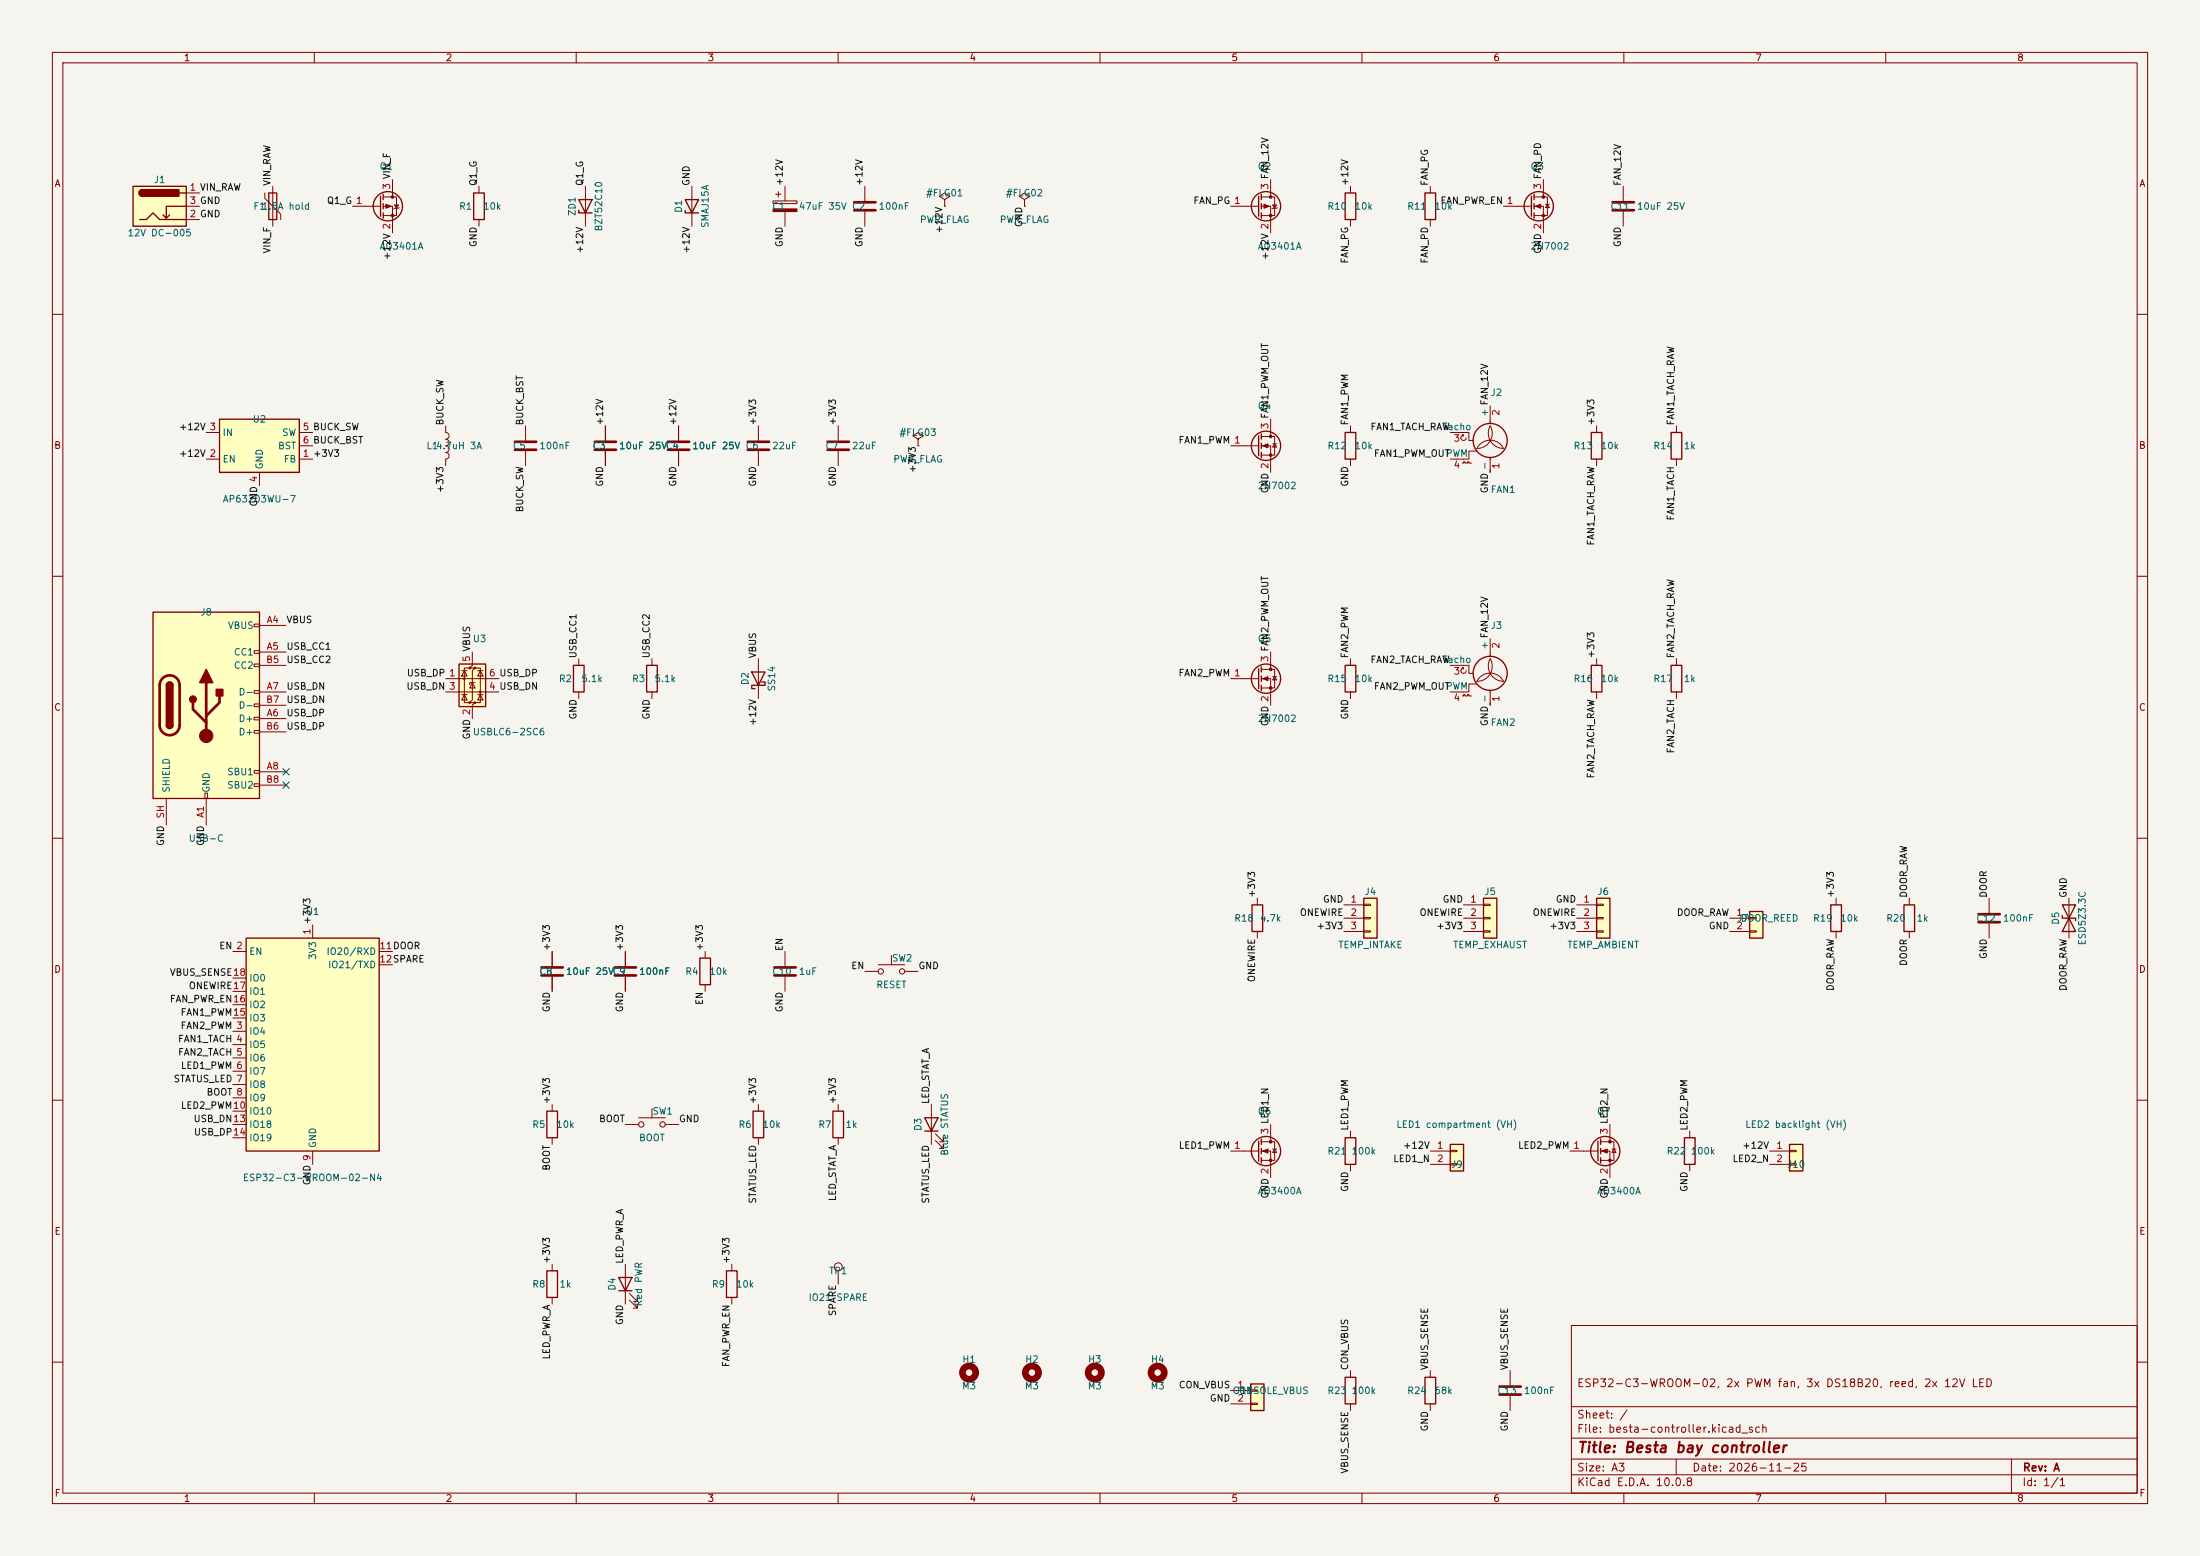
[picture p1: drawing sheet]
<svg xmlns="http://www.w3.org/2000/svg" width="420mm" height="297mm" viewBox="0 0 420 297" stroke-linecap="round" stroke-linejoin="round" font-family="sans-serif">
<path d="M0 0h420v297h-420z" fill="#f5f4ef" stroke="#f5f4ef" stroke-width=".19"/>
<g fill="none" stroke="#840000" stroke-width=".19">
<path d="M10 10h400v277h-400zM12 12h396v273h-396zM60 10v2M110 10v2M160 10v2M210 10v2M260 10v2M310 10v2M360 10v2M111.8 35.6v7.6M10 60h2M408 60h2"/>
<path d="M115.6 81.3v2.8M115.6 86.1v2.8M10 110h2M408 110h2M10 160h2M408 160h2M10 210h2M408 210h2M105.4 241.3v1.3M105.4 247.6v1.3M300 253h108v32h-108zM10 260h2"/>
<path d="M300 278.5h108M300 274.5h108M300 268.5h108M320 278.5v3M384 278.5v6.5M408 260h2M60 285v2M110 285v2M160 285v2M210 285v2M260 285v2M300 281.5h108"/>
<path d="M310 285v2M360 285v2"/>
</g>
<path d="M113.5 84.3h4.1M113.5 85.9h4.1" fill="none" stroke="#840000" stroke-width=".51"/>
<path d="M110.5 38.1h2.5l-1.2 2.5zM110.5 40.1v.5h2.5M104.4 242.6h2v5h-2z" fill="none" stroke="#840000" stroke-width=".25"/>
<path d="M87.6 126.7h5.1v8.2h-5.1z" fill="#ffffc2"/>
<g fill="#840000">
<circle cx="88.6" cy="129.5" r=".25"/>
<circle cx="89.7" cy="127.5" r=".25"/>
<circle cx="89.7" cy="134.1" r=".25"/>
<circle cx="90.7" cy="127.5" r=".25"/>
<circle cx="90.7" cy="134.1" r=".25"/>
<circle cx="91.7" cy="132.1" r=".25"/>
</g>
<g fill="none" stroke="#840000" stroke-width=".19">
<path d="M85.1 129.5h10.1M85.1 132.1h10.1M88.1 132.6h1.1M88.1 128h1.1M88.6 128l.6 1h-1.1zM88.6 132.6l.6 1h-1.1zM89.7 127.5h-1.1v6.6h1.1M90.2 124.5v2.5l-.5 .5h1l-.5 .5v5.6l-.5 .5h1l-.5 .5v2.6M90.2 130.3l.5 1h-1zM90.7 130.3h-1v.4M90.7 127.5h1v6.6h-1M91.2 132.6h1"/>
<path d="M91.2 128h1M91.7 128l.5 1h-1zM91.7 132.6l.5 1h-1z"/>
</g>
<path d="M87.6 126.7h5.1v8.2h-5.1z" fill="none" stroke="#840000" stroke-width=".25"/>
<path d="M25.4 35.6h10.2v7.6h-10.2z" fill="#ffffc2"/>
<path d="M25.4 35.6h10.2v7.6h-10.2zM27.2 36.2a.64 .64 0 0 0-.7 .6 .64 .64 0 0 0 .7 .7M34.3 36.8h1.3M35.6 39.4h-3.9v2.3l-.6-.7M51.3 36.8h1.5v5.1h-1.5zM26.7 41.9h1.2l1.3-1.3 1.3 1.3h5.1M32.4 41l-.7 .7" fill="none" stroke="#840000" stroke-width=".25"/>
<g fill="#840000" stroke="#840000" stroke-width=".25">
<path d="M26.7 36.4l.5-.2v1.3a.63 .63 0 0 1-.6-.4 .63 .63 0 0 1 .1-.7z"/>
<path d="M27.2 36.2h7v1.3h-7z"/>
</g>
<path d="M35.6 36.8h2.5M35.6 39.4h2.5M50.5 36.8v1l3.1 3.1v1M52.1 35.6v7.6M35.6 41.9h2.5" fill="none" stroke="#840000" stroke-width=".19"/>
<path d="M29.2 116.8h20.3v35.6h-20.3z" fill="#ffffc2"/>
<g fill="none" stroke="#840000" stroke-width=".19">
<path d="M91.4 35.6v1.2M132.1 35.6v7.6M91.4 41.9v1.3M85.1 81.3v1.3a.64 .64 0 0 1 .6 .6 .64 .64 0 0 1-.6 .6 .64 .64 0 0 1 .6 .7 .64 .64 0 0 1-.6 .6 .64 .64 0 0 1 .6 .6 .64 .64 0 0 1-.6 .7M85.1 86.4a.64 .64 0 0 1 .6 .6 .64 .64 0 0 1-.6 .6v1.3M100.3 81.3v2.8M100.3 86.1v2.8M144.8 81.3v2.8M144.8 86.1v2.8M160 81.3v2.8M160 86.1v2.8M48.5 119.1h1v.5h-1z"/>
<path d="M49.5 119.4h5.1M48.5 124.2h1v.5h-1zM48.5 126.7h1v.6h-1zM48.5 131.8h1v.5h-1zM48.5 134.4h1v.5h-1zM48.5 136.9h1v.5h-1zM48.5 139.4h1v.6h-1zM49.5 124.5h5.1M49.5 137.2h5.1M49.5 132.1h5.1M49.5 127h5.1M49.5 139.7h5.1"/>
<path d="M49.5 134.6h5.1M31.7 152.4v5.1M39.1 151.4h.5v1h-.5zM39.4 152.4v5.1M48.5 147.1h1v.5h-1zM48.5 149.6h1v.5h-1zM49.5 147.3h5.1M49.5 149.9h5.1M165.1 185.4h2.5M167.6 184.2h5.1M170.2 182.4v1.8M172.7 185.4h2.6"/>
<circle cx="168.1" cy="185.4" r=".51"/>
<circle cx="172.2" cy="185.4" r=".51"/>
</g>
<path d="M90.4 36.8h2.1v5.1h-2.1zM130.8 38.1h2.5l-1.2 2.5zM130.8 40.1v.5h2.5M29.2 116.8h20.3v35.6h-20.3zM31.7 130.8a.64 .64 0 0 1 .7-.6 .64 .64 0 0 1 .6 .6M31.7 138.4a.64 .64 0 0 0 .7 .7 .64 .64 0 0 0 .6-.7" fill="none" stroke="#840000" stroke-width=".25"/>
<path d="M98.3 84.3h4.1M98.3 85.9h4.1M142.7 84.3h4.1M142.7 85.9h4.1M158 84.3h4.1M158 85.9h4.1M31 129.5a1.9 1.9 0 0 1 2.1-.4 1.9 1.9 0 0 1 1.2 1.7v7.6a1.91 1.91 0 0 1-1.9 1.9 1.91 1.91 0 0 1-1.9-1.9v-7.7l.2-.7zM36.8 134.1v1.3l2.6 2.5M39.4 130.3v10.2M41.9 132.8v1.3l-2.5 2.6" fill="none" stroke="#840000" stroke-width=".51"/>
<g fill="#840000" stroke="#840000" stroke-width=".25">
<path d="M31.7 130.8h1.3v7.6h-1.3z"/>
<path d="M31.9 130.4a.64 .64 0 0 1 .7-.2 .64 .64 0 0 1 .4 .6h-1.3z"/>
<path d="M31.7 138.4h1.3a.64 .64 0 0 1-.6 .7 .64 .64 0 0 1-.7-.7z"/>
<path d="M39.4 127.8l1.2 2.5h-2.5z"/>
<path d="M41.3 131.6h1.2v1.2h-1.2z"/>
<circle cx="36.8" cy="133.5" r=".63"/>
</g>
<circle cx="39.4" cy="140.5" r="1.27" fill="#840000" stroke="#840000" stroke-width=".19"/>
<path d="M47 179.1h25.4v40.6h-25.4z" fill="#ffffc2"/>
<g fill="none" stroke="#840000" stroke-width=".25">
<path d="M72.6 37.5v3.8M73.2 37.1v1M73.2 38.9v1M272 36.8h2.1v5.1h-2.1zM73.2 40.6v1.1M47 179.1h25.4v40.6h-25.4zM159 212.1h2v5.1h-2zM118.1 243.8h2.5l-1.2 2.6zM118.1 246.4h2.5M138.7 242.6h2v5h-2z"/>
<circle cx="74" cy="39.4" r="2.79"/>
</g>
<g fill="none" stroke="#840000" stroke-width=".19">
<path d="M67.3 39.4h5.3M73.2 37.6h2.5v3.5h-2.5M73.2 39.4h1.7v5.1M74.9 34.3v3.3M75.3 39.1h.8l-.4 .7zM76.2 39.6l-1 .3M165.1 35.6v2.8M180.3 38.1l1.1-.6-1.1-.7-1 .7 1 .6v1.3M180.3 39.4h.1M195.6 38.1l1-.6-1-.7-1 .7 1 .6v1.3M195.6 39.4h.1M273 35.6v1.2"/>
<path d="M165.1 40.4v2.8M273 41.9v1.3M175.3 83.8l1-.6-1-.6-1.1 .6 1.1 .6v1.3M175.3 85.1h.1M59.7 176.5v2.6M44.4 181.6h2.6M44.4 196.9h2.6M44.4 199.4h2.6M44.4 194.3h2.6M44.4 191.8h2.6M44.4 189.2h2.6M44.4 186.7h2.6"/>
<path d="M72.4 181.6h2.5M72.4 184.2h2.5M119.4 181.6v2.8M119.4 186.4v2.8M44.4 201.9h2.6M44.4 204.5h2.6M44.4 207h2.6M44.4 209.6h2.6M44.4 212.1h2.6M44.4 214.6h2.6M44.4 217.2h2.6M59.7 219.7v2.5"/>
<path d="M160 210.8v1.3M160 217.2v1.2M119.4 241.3v7.6M120.1 248.2l1.6 1.5v-.8v.8h-.8M120.1 246.9l1.6 1.5v-.8v.8h-.8M139.7 241.3v1.3M139.7 247.6v1.3M160 242.6v2.5"/>
<circle cx="160" cy="241.8" r=".76"/>
</g>
<circle cx="197" cy="262" r="1.27" fill="none" stroke="#840000" stroke-width="1.3"/>
<g fill="#840000" stroke="#840000" stroke-width=".19">
<path d="M73.7 39l1 .4-1 .4z"/>
<circle cx="74.9" cy="37.6" r=".25"/>
<circle cx="74.9" cy="41.1" r=".25"/>
</g>
<path d="M163.1 38.6h4M163.1 40.1h4M117.3 184.7h4.1M117.3 186.2h4.1" fill="none" stroke="#840000" stroke-width=".51"/>
<path d="M41.9 80h15.2v10.2h-15.2z" fill="#ffffc2"/>
<g fill="none" stroke="#840000" stroke-width=".25">
<path d="M240.3 37.5v3.8M240.8 37.1v1M240.8 38.9v1M256.8 36.8h2v5.1h-2zM292.4 37.5v3.8M292.9 37.1v1M292.9 38.9v1M240.8 40.6v1.1M292.9 40.6v1.1M41.9 80h15.2v10.2h-15.2zM240.3 83.2v3.8M240.8 82.8v1"/>
<path d="M240.8 84.6v1M240.8 86.4v1M256.8 82.6h2v5h-2zM303.8 82.6h2v5h-2zM319 82.6h2.1v5h-2.1zM109.5 127h2v5.1h-2zM123.4 127h2.1v5.1h-2.1zM143.5 128.3h2.5l-1.2 2.5zM145.4 130.2h.6v.6h-2.5v.6h.6M240.3 127.6v3.8M240.8 127.3v1M240.8 129v1"/>
<path d="M240.8 130.8v1M256.8 127h2v5.1h-2zM303.8 127h2v5.1h-2zM133.6 182.9h2v5.1h-2zM104.4 212.1h2v5.1h-2zM143.8 212.1h2v5.1h-2zM176.5 213.4h2.6l-1.3 2.5zM176.5 215.9h2.6"/>
<circle cx="241.7" cy="39.4" r="2.79"/>
<circle cx="293.8" cy="39.4" r="2.79"/>
<circle cx="241.7" cy="85.1" r="2.79"/>
<circle cx="284.5" cy="84.1" r="3.3"/>
<circle cx="241.7" cy="129.5" r="2.79"/>
<circle cx="284.5" cy="128.5" r="3.3"/>
</g>
<g fill="none" stroke="#840000" stroke-width=".19">
<path d="M147.6 38.4h4.5v.5h-4.5zM148.1 37.1h1M148.6 36.6v1M149.9 35.6v2.8M234.9 39.4h5.4M240.8 37.6h2.5v3.5h-2.5M240.8 39.4h1.8v5.1M242.6 34.3v3.3M243 39.1h.7l-.4 .7zM243.8 39.6l-1 .3M257.8 35.6v1.2M287 39.4h5.4"/>
<path d="M292.9 37.6h2.5v3.5h-2.5M292.9 39.4h1.7v5.1M294.6 34.3v3.3M295 39h.8M295.4 39l.4 .6h-.8zM309.9 35.6v2.8M149.9 40.4v2.8M257.8 41.9v1.3M309.9 40.4v2.8M284.5 77.5v3.3M39.4 87.6h2.5M39.4 82.6h2.5"/>
<path d="M49.5 90.2v2.5M57.1 87.6h2.6M57.1 82.6h2.6M57.1 85.1h2.6M129.5 81.3v2.8M129.5 86.1v2.8M234.9 85.1h5.4M240.8 83.3h2.5v3.6h-2.5M240.8 85.1h1.8v5.1M242.6 80v3.3M243 84.7h.7M243.3 84.7l.4 .6h-.7z"/>
<path d="M257.8 81.3v1.3M257.8 87.6v1.3M276.9 82.6h3.5v1.5h.8M279.1 88.4h.3v-.3h.3v.3h.5v-.3h.2v.3h.5M279.1 82.9l.3 .2M279.4 83.1l-.5 .3 .1 .5 .6 .1 .3-.4M279.4 83.1l-.1 .2M281.9 86.1h-1.5v1.5h-3.5M281.9 85.6a2.86 2.86 0 0 0 2.6-4.3 2.92 2.92 0 0 0 2.5 4.3 2.84 2.84 0 0 0-2.5-1.6 2.84 2.84 0 0 0-2.6 1.6M284.5 87.3v2.9M304.8 81.3v1.3M304.8 87.6v1.3"/>
<path d="M320 81.3v1.3M320 87.6v1.3M110.5 125.7v1.3M110.5 132.1v1.3M124.5 125.7v1.3M124.5 132.1v1.3M144.8 125.7v7.7M234.9 129.5h5.4M240.8 127.8h2.5v3.5h-2.5M240.8 129.5h1.8v5.1M242.6 124.5v3.3M243 129.2h.7"/>
<path d="M243.3 129.2l.4 .6h-.7zM257.8 125.7v1.3M257.8 132.1v1.3M276.9 127h3.5v1.5h.8M279.1 132.8h.3v-.2h.3v.2h.5v-.2h.2v.2h.5M279.1 127.4l.3 .1M279.4 127.5l-.5 .3 .1 .6 .6 .1 .3-.5M279.4 127.5l-.1 .3M281.9 130.6h-1.5v1.5h-3.5M284.5 125.7a2.86 2.86 0 0 1-2.6 4.3 2.84 2.84 0 0 1 2.6-1.5 2.84 2.84 0 0 1 2.5 1.5 2.92 2.92 0 0 1-2.5-4.3zM284.5 121.9v3.4M284.5 131.8v2.8"/>
<path d="M304.8 125.7v1.3M304.8 132.1v1.3M105.4 181.6v2.8M105.4 186.4v2.8M134.6 181.6v1.3M134.6 188v1.2M149.9 181.6v2.8M149.9 186.4v2.8M105.4 210.8v1.3M105.4 217.2v1.2M119.4 214.6h2.5M121.9 213.4h5.1"/>
<path d="M124.5 211.6v1.8M127 214.6h2.5M144.8 210.8v1.3M144.8 217.2v1.2M177.8 210.8v7.6M178.6 217.7l1.5 1.5v-.8v.8h-.8M178.6 216.4l1.5 1.5v-.7v.7h-.8"/>
<circle cx="122.4" cy="214.6" r=".51"/>
<circle cx="126.5" cy="214.6" r=".51"/>
</g>
<g fill="none" stroke="#840000" stroke-width="1.3">
<circle cx="185" cy="262" r="1.27"/>
<circle cx="209" cy="262" r="1.27"/>
</g>
<g fill="#840000" stroke="#840000" stroke-width=".19">
<path d="M147.6 39.9h4.5v.5h-4.5z"/>
<path d="M241.3 39l1 .4-1 .4z"/>
<path d="M293.1 39.4l1-.4v.8z"/>
<path d="M241 85.1l1.1-.4v.8z"/>
<path d="M241 129.5l1.1-.3v.7z"/>
<circle cx="242.6" cy="37.6" r=".25"/>
<circle cx="242.6" cy="41.1" r=".25"/>
<circle cx="294.6" cy="37.6" r=".25"/>
<circle cx="294.6" cy="41.1" r=".25"/>
<circle cx="242.6" cy="83.3" r=".25"/>
<circle cx="242.6" cy="86.9" r=".25"/>
<circle cx="242.6" cy="127.8" r=".25"/>
<circle cx="242.6" cy="131.3" r=".25"/>
</g>
<path d="M307.8 38.6h4.1M307.8 40.1h4.1M127.5 84.3h4.1M127.5 85.9h4.1M103.4 184.7h4M103.4 186.2h4M147.8 184.7h4.1M147.8 186.2h4.1" fill="none" stroke="#840000" stroke-width=".51"/>
<path d="M341.6 218.4h2.6v5.1h-2.6z" fill="#ffffc2"/>
<path d="M319 127h2.1v5.1h-2.1zM239 172.7h2v5.1h-2zM341.6 218.4h2.6v5.1h-2.6z" fill="none" stroke="#840000" stroke-width=".25"/>
<path d="M320 125.7v1.3M320 132.1v1.3M240 171.5v1.2M240 177.8v1.3M337.8 219.7h3.8M341.6 219.6h1.3v.2h-1.3zM337.8 222.2h3.8M341.6 222.1h1.3v.3h-1.3z" fill="none" stroke="#840000" stroke-width=".19"/>
<path d="M260.3 171.5h2.6v7.6h-2.6z" fill="#ffffc2"/>
<path d="M260.3 171.5h2.6v7.6h-2.6z" fill="none" stroke="#840000" stroke-width=".25"/>
<path d="M256.5 172.7h3.8M256.5 175.3h3.8M256.5 177.8h3.8M260.3 172.6h1.3v.2h-1.3zM260.3 175.1h1.3v.3h-1.3zM260.3 177.7h1.3v.2h-1.3z" fill="none" stroke="#840000" stroke-width=".19"/>
<path d="M283.2 171.5h2.5v7.6h-2.5z" fill="#ffffc2"/>
<path d="M283.2 171.5h2.5v7.6h-2.5z" fill="none" stroke="#840000" stroke-width=".25"/>
<path d="M279.4 172.7h3.8M279.4 175.3h3.8M279.4 177.8h3.8M283.2 172.6h1.3v.2h-1.3zM283.2 175.1h1.3v.3h-1.3zM283.2 177.7h1.3v.2h-1.3z" fill="none" stroke="#840000" stroke-width=".19"/>
<path d="M304.8 171.5h2.5v7.6h-2.5z" fill="#ffffc2"/>
<path d="M304.8 171.5h2.5v7.6h-2.5z" fill="none" stroke="#840000" stroke-width=".25"/>
<path d="M301 172.7h3.8M301 175.3h3.8M301 177.8h3.8M304.8 172.6h1.3v.2h-1.3zM304.8 175.1h1.3v.3h-1.3zM304.8 177.7h1.3v.2h-1.3z" fill="none" stroke="#840000" stroke-width=".19"/>
<path d="M334 174h2.5v5.1h-2.5z" fill="#ffffc2"/>
<path d="M334 174h2.5v5.1h-2.5zM349.5 172.7h2v5.1h-2zM363.5 172.7h2v5.1h-2zM393.7 172.7h2.5l-2.5 5.1h2.5zM393.7 174.8v.5h2.5v.5M256.8 217.2h2v5h-2zM272 262.9h2.1v5.1h-2.1z" fill="none" stroke="#840000" stroke-width=".25"/>
<g fill="none" stroke="#840000" stroke-width=".19">
<path d="M330.2 175.3h3.8M330.2 177.8h3.8M334 175.1h1.3v.3h-1.3zM334 177.7h1.3v.2h-1.3zM350.5 171.5v1.2M350.5 177.8v1.3M364.5 171.5v1.2M364.5 177.8v1.3M379.7 171.5v2.7M379.7 176.3v2.8M395 171.5v7.6M257.8 215.9v1.3"/>
<path d="M257.8 222.2v1.3M273 261.6v1.3M273 268v1.2M288.3 261.6v2.8M288.3 266.4v2.8"/>
</g>
<path d="M377.7 174.5h4.1M377.7 176h4.1M286.3 264.7h4M286.3 266.2h4" fill="none" stroke="#840000" stroke-width=".51"/>
<path d="M276.9 218.4h2.5v5.1h-2.5z" fill="#ffffc2"/>
<g fill="none" stroke="#840000" stroke-width=".25">
<path d="M240.3 217.8v3.8M240.8 217.4v1M240.8 219.2v1M276.9 218.4h2.5v5.1h-2.5zM305.1 217.8v3.8M305.6 217.4v1M305.6 219.2v1M240.8 221v1M305.6 221v1"/>
<circle cx="241.7" cy="219.7" r="2.79"/>
<circle cx="306.5" cy="219.7" r="2.79"/>
</g>
<g fill="none" stroke="#840000" stroke-width=".19">
<path d="M234.9 219.7h5.4M240.8 217.9h2.5v3.6h-2.5M240.8 219.7h1.8v5.1M242.6 214.6v3.3M243 219.3h.7M243.3 219.3l.4 .7h-.7zM273 219.7h3.9M276.9 219.6h1.2v.2h-1.2zM299.7 219.7h5.4M305.6 217.9h2.5v3.6h-2.5M305.6 219.7h1.7v5.1M307.3 214.6v3.3"/>
<path d="M307.7 219.3h.8M308.1 219.3l.4 .7h-.8zM273 222.2h3.9M276.9 222.1h1.2v.3h-1.2z"/>
</g>
<g fill="#840000" stroke="#840000" stroke-width=".19">
<path d="M241 219.7l1.1-.4v.8z"/>
<path d="M305.8 219.7l1-.4v.8z"/>
<circle cx="242.6" cy="217.9" r=".25"/>
<circle cx="242.6" cy="221.5" r=".25"/>
<circle cx="307.3" cy="217.9" r=".25"/>
<circle cx="307.3" cy="221.5" r=".25"/>
</g>
<circle cx="221" cy="262" r="1.27" fill="none" stroke="#840000" stroke-width="1.3"/>
<path d="M238.8 264.2h2.5v5h-2.5z" fill="#ffffc2"/>
<path d="M321.6 217.2h2v5h-2zM238.8 264.2h2.5v5h-2.5zM256.8 262.9h2v5.1h-2z" fill="none" stroke="#840000" stroke-width=".25"/>
<g fill="none" stroke="#840000" stroke-width=".19">
<path d="M115.6 81.3v2.8M115.6 86.1v2.8M129.5 81.3v2.8M129.5 86.1v2.8M105.4 181.6v2.8M105.4 186.4v2.8M119.4 181.6v2.8M119.4 186.4v2.8M322.6 215.9v1.3M322.6 222.2v1.3M234.9 265.4h3.9M234.9 268h3.9"/>
<path d="M238.8 265.3h1.2v.3h-1.2zM238.8 267.8h1.2v.3h-1.2zM257.8 261.6v1.3M257.8 268v1.2"/>
</g>
<path d="M54 149.3l1.2 1.2M54 146.7l1.2 1.2M55.2 149.3l-1.2 1.2M55.2 146.7l-1.2 1.2" fill="none" stroke="#000084" stroke-width=".19"/>
<text font-size="2" fill="#840000" x="301" y="277.8">Title: Besta bay controller</text>
<g font-size="1.5" fill="#840000">
<text x="300.9" y="265.1">ESP32-C3-WROOM-02, 2x PWM fan, 3x DS18B20, reed, 2x 12V LED</text>
<text x="300.9" y="273.8">File: besta-controller.kicad_sch</text>
<text x="300.9" y="271.1">Sheet: /</text>
<text x="300.9" y="281.2">Size: A3</text>
<text x="322.9" y="281.2">Date: 2026-11-25</text>
<text x="386" y="281.2">Rev: A</text>
<text x="300.9" y="284">KiCad E.D.A. 10.0.8</text>
<text x="385.9" y="284">Id: 1/1</text>
</g>
<g font-size="1.3" fill="#840000">
<text x="35" y="12">1</text>
<text x="85" y="12">2</text>
<text x="135" y="12">3</text>
<text x="185" y="12">4</text>
<text x="235" y="12">5</text>
<text x="285" y="12">6</text>
<text x="335" y="12">7</text>
<text x="385" y="12">8</text>
<text x="10.3" y="36">A</text>
<text x="408.3" y="36">A</text>
<text x="10.2" y="86">B</text>
<text x="408.2" y="86">B</text>
<text x="10.2" y="136">C</text>
<text x="408.2" y="136">C</text>
<text x="10.2" y="186">D</text>
<text x="408.2" y="186">D</text>
<text x="10.3" y="236">E</text>
<text x="408.3" y="236">E</text>
<text x="10.3" y="286">F</text>
<text x="35" y="287">1</text>
<text x="85" y="287">2</text>
<text x="135" y="287">3</text>
<text x="185" y="287">4</text>
<text x="235" y="287">5</text>
<text x="285" y="287">6</text>
<text x="335" y="287">7</text>
<text x="385" y="287">8</text>
<text x="408.3" y="286">F</text>
</g>
<g font-size="1.3" fill="#006464">
<text x="29.3" y="35.3">J1</text>
<text x="72.4" y="32.7">Q1</text>
<text x="240" y="32.7">Q2</text>
<text x="292.1" y="32.7">Q3</text>
<text x="48.3" y="40.3">F1</text>
<text x="49.9" y="40.3">1.5A hold</text>
<text x="87.5" y="40.3">R1</text>
<text x="92.1" y="40.3">10k</text>
<text x="110.2" y="41.3" transform="rotate(-90 110.2 41.3)">ZD1</text>
<text x="130.5" y="40.7" transform="rotate(-90 130.5 40.7)">D1</text>
<text x="147.3" y="40.3">C1</text>
<text x="152.4" y="40.3">47uF 35V C2</text>
<text x="167.6" y="40.3">100nF</text>
<text x="176.7" y="37.8">#FLG01</text>
<text x="191.9" y="37.8">#FLG02</text>
<text x="253.3" y="40.3">R10</text>
<text x="258.5" y="40.3">10k</text>
<text x="268.5" y="40.3">R11</text>
<text x="273.7" y="40.3">10k</text>
<text x="307.3" y="40.3">C11</text>
<text x="312.4" y="40.3">10uF 25V</text>
<text x="24.2" y="45.4">12V DC-005</text>
<text x="72.4" y="48">AO3401A</text>
<text x="115.3" y="44.3" transform="rotate(-90 115.3 44.3)">BZT52C10</text>
<text x="135.6" y="43.6" transform="rotate(-90 135.6 43.6)">SMAJ15A</text>
<text x="175.5" y="42.9">PWR_FLAG</text>
<text x="190.7" y="42.9">PWR_FLAG</text>
<text x="240" y="48">AO3401A</text>
<text x="292.1" y="48">2N7002</text>
<text x="284.5" y="75.9">J2</text>
<text x="42.4" y="83.5">IN</text>
<text x="48.1" y="81">U2</text>
<text x="53.8" y="83.5">SW</text>
<text x="171.6" y="83.5">#FLG03</text>
<text x="240" y="78.4">Q4</text>
<text x="275.3" y="82.4">Tacho</text>
<text x="284.3" y="79.7" transform="rotate(-90 284.3 79.7)">+ FAN_12V</text>
<text x="42.4" y="88.6">EN</text>
<text x="50.5" y="89.7" transform="rotate(-90 50.5 89.7)">GND</text>
<text x="53" y="86.1">BST</text>
<text x="54.1" y="88.6">FB</text>
<text x="81.3" y="86.1">L1</text>
<text x="83.1" y="86.1">4.7uH 3A</text>
<text x="97.8" y="86.1">C5</text>
<text x="102.9" y="86.1">100nF</text>
<text x="113" y="86.1">C3</text>
<text x="118.1" y="86.1">10uF 25VC4</text>
<text x="132.1" y="86.1">10uF 25V C6</text>
<text x="132.1" y="86.1">10uF 25V</text>
<text x="147.3" y="86.1">22uF</text>
<text x="157.5" y="86.1">C7</text>
<text x="162.5" y="86.1">22uF</text>
<text x="170.4" y="88.6">PWR_FLAG</text>
<text x="253.3" y="86.1">R12</text>
<text x="258.5" y="86.1">10k</text>
<text x="275.9" y="87.5">PWM</text>
<text x="300.3" y="86.1">R13</text>
<text x="305.5" y="86.1">10k</text>
<text x="315.5" y="86.1">R14</text>
<text x="321.3" y="86.1">1k</text>
<text x="240" y="93.7">2N7002</text>
<text x="284.5" y="94.4">FAN1</text>
<text x="42.4" y="96.2">AP63203WU-7</text>
<text x="38.2" y="117.8">J8</text>
<text x="43.4" y="120.3">VBUS</text>
<text x="44.5" y="125.4">CC1</text>
<text x="90.2" y="122.9">U3</text>
<text x="240" y="122.9">Q5</text>
<text x="284.3" y="124.1" transform="rotate(-90 284.3 124.1)">+ FAN_12V</text>
<text x="284.5" y="120.3">J3</text>
<text x="44.5" y="128">CC2</text>
<text x="106.6" y="130.5">R2</text>
<text x="110.9" y="130.5">5.1k</text>
<text x="120.6" y="130.5">R3</text>
<text x="124.8" y="130.5">5.1k</text>
<text x="143.2" y="130.9" transform="rotate(-90 143.2 130.9)">D2</text>
<text x="253.3" y="130.5">R15</text>
<text x="258.5" y="130.5">10k</text>
<text x="275.3" y="126.9">Tacho</text>
<text x="275.9" y="131.9">PWM</text>
<text x="300.3" y="130.5">R16</text>
<text x="305.5" y="130.5">10k</text>
<text x="315.5" y="130.5">R17</text>
<text x="321.3" y="130.5">1k</text>
<text x="45.4" y="133">D-</text>
<text x="45.4" y="135.6">D-</text>
<text x="148.3" y="132.1" transform="rotate(-90 148.3 132.1)">SS14</text>
<text x="45.4" y="138.1">D+</text>
<text x="45.4" y="140.7">D+</text>
<text x="90.2" y="140.7">USBLC6-2SC6</text>
<text x="240" y="138.1">2N7002</text>
<text x="284.5" y="138.8">FAN2</text>
<text x="43.3" y="148.3">SBU1</text>
<text x="32.7" y="151.4" transform="rotate(-90 32.7 151.4)">SHIELD</text>
<text x="40.3" y="151.4" transform="rotate(-90 40.3 151.4)">GND</text>
<text x="43.3" y="150.8">SBU2</text>
<text x="35.9" y="161">USB-C</text>
<text x="260.4" y="171.1">J4</text>
<text x="283.3" y="171.1">J5</text>
<text x="304.9" y="171.1">J6</text>
<text x="58.3" y="175">U1</text>
<text x="235.5" y="176.2">R18</text>
<text x="240.4" y="176.2">4.7k</text>
<text x="331.5" y="176.2">J7</text>
<text x="332.2" y="176.2">DOOR_REED</text>
<text x="346" y="176.2">R19</text>
<text x="351.2" y="176.2">10k</text>
<text x="360" y="176.2">R20</text>
<text x="365.8" y="176.2">1k</text>
<text x="377.2" y="176.2">C12</text>
<text x="382.3" y="176.2">100nF</text>
<text x="393.4" y="176.6" transform="rotate(-90 393.4 176.6)">D5</text>
<text x="47.5" y="182.6">EN</text>
<text x="60.7" y="183.3" transform="rotate(-90 60.7 183.3)">3V3</text>
<text x="62.2" y="182.6">IO20/RXD</text>
<text x="62.5" y="185.1">IO21/TXD</text>
<text x="170.2" y="183.8">SW2</text>
<text x="255.4" y="181.3">TEMP_INTAKE</text>
<text x="277.3" y="181.3">TEMP_EXHAUST</text>
<text x="299.1" y="181.3">TEMP_AMBIENT</text>
<text x="398.5" y="180.6" transform="rotate(-90 398.5 180.6)">ESD5Z3.3C</text>
<text x="47.5" y="190.2">IO1</text>
<text x="47.5" y="187.7">IO0</text>
<text x="102.9" y="186.4">C8</text>
<text x="107.9" y="186.4">10uF 25VC9</text>
<text x="121.9" y="186.4">100nF</text>
<text x="130.7" y="186.4">R4</text>
<text x="135.3" y="186.4">10k</text>
<text x="147.3" y="186.4">C10</text>
<text x="152.4" y="186.4">1uF</text>
<text x="167.2" y="188.9">RESET</text>
<text x="47.5" y="197.8">IO4</text>
<text x="47.5" y="195.3">IO3</text>
<text x="47.5" y="192.7">IO2</text>
<text x="47.5" y="200.4">IO5</text>
<text x="47.5" y="202.9">IO6</text>
<text x="47.5" y="205.4">IO7</text>
<text x="47.5" y="208">IO8</text>
<text x="47.5" y="210.5">IO9</text>
<text x="47.5" y="213.1">IO10</text>
<text x="47.5" y="215.6">IO18</text>
<text x="101.5" y="215.6">R5</text>
<text x="106.1" y="215.6">10k</text>
<text x="124.4" y="213.1">SW1</text>
<text x="140.9" y="215.6">R6</text>
<text x="145.5" y="215.6">10k</text>
<text x="156.1" y="215.6">R7</text>
<text x="161.3" y="215.6">1k</text>
<text x="176.2" y="216" transform="rotate(-90 176.2 216)">D3</text>
<text x="240" y="213.1">Q6</text>
<text x="266.5" y="215.6">LED1 compartment (VH)</text>
<text x="304.8" y="213.1">Q7</text>
<text x="333.1" y="215.6">LED2 backlight (VH)</text>
<text x="47.5" y="218.1">IO19</text>
<text x="60.7" y="219.2" transform="rotate(-90 60.7 219.2)">GND</text>
<text x="121.9" y="218.1">BOOT</text>
<text x="181.3" y="220.7" transform="rotate(-90 181.3 220.7)">Blue STATUS</text>
<text x="253.3" y="220.7">R21</text>
<text x="257.9" y="220.7">100k</text>
<text x="318.1" y="220.7">R22</text>
<text x="322.7" y="220.7">100k</text>
<text x="46.3" y="225.8">ESP32-C3-WROOM-02-N4</text>
<text x="276.9" y="223.2">J9</text>
<text x="341.1" y="223.2">J10</text>
<text x="240" y="228.3">AO3400A</text>
<text x="304.8" y="228.3">AO3400A</text>
<text x="158.2" y="243.5">TP1</text>
<text x="101.5" y="246.1">R8</text>
<text x="106.7" y="246.1">1k</text>
<text x="117.8" y="246.5" transform="rotate(-90 117.8 246.5)">D4</text>
<text x="122.9" y="249.5" transform="rotate(-90 122.9 249.5)">Red PWR</text>
<text x="135.8" y="246.1">R9</text>
<text x="140.4" y="246.1">10k</text>
<text x="154.2" y="248.6">IO21 SPARE</text>
<text x="183.6" y="260.4">H1</text>
<text x="195.6" y="260.4">H2</text>
<text x="207.6" y="260.4">H3</text>
<text x="219.6" y="260.4">H4</text>
<text x="183.5" y="265.5">M3</text>
<text x="195.5" y="265.5">M3</text>
<text x="207.5" y="265.5">M3</text>
<text x="219.5" y="265.5">M3</text>
<text x="235.2" y="266.4">CONSOLE_VBUS</text>
<text x="235.7" y="266.4">J11</text>
<text x="253.3" y="266.4">R23</text>
<text x="257.9" y="266.4">100k</text>
<text x="268.5" y="266.4">R24</text>
<text x="273.7" y="266.4">68k</text>
<text x="285.7" y="266.4">C13</text>
<text x="290.8" y="266.4">100nF</text>
</g>
<g font-size="1.3" fill="#0f0f0f">
<text x="51.9" y="35.6" transform="rotate(-90 51.9 35.6)">VIN_RAW</text>
<text x="91.3" y="35.6" transform="rotate(-90 91.3 35.6)">Q1_G</text>
<text x="111.6" y="35.6" transform="rotate(-90 111.6 35.6)">Q1_G</text>
<text x="132" y="35.6" transform="rotate(-90 132 35.6)">GND</text>
<text x="149.7" y="35.6" transform="rotate(-90 149.7 35.6)">+12V</text>
<text x="165" y="35.6" transform="rotate(-90 165 35.6)">+12V</text>
<text x="257.7" y="35.6" transform="rotate(-90 257.7 35.6)">+12V</text>
<text x="272.9" y="35.6" transform="rotate(-90 272.9 35.6)">FAN_PG</text>
<text x="309.8" y="35.6" transform="rotate(-90 309.8 35.6)">FAN_12V</text>
<text x="62.3" y="39.2">Q1_G 1</text>
<text x="227.7" y="39.2">FAN_PG 1</text>
<text x="274.9" y="39.2">FAN_PWR_EN 1</text>
<text x="91.3" y="47.3" transform="rotate(-90 91.3 47.3)">GND</text>
<text x="149.7" y="47.3" transform="rotate(-90 149.7 47.3)">GND</text>
<text x="165" y="47.3" transform="rotate(-90 165 47.3)">GND</text>
<text x="180.2" y="44.7" transform="rotate(-90 180.2 44.7)">+12V</text>
<text x="195.5" y="43.5" transform="rotate(-90 195.5 43.5)">GND</text>
<text x="309.8" y="47.3" transform="rotate(-90 309.8 47.3)">GND</text>
<text x="51.9" y="48.5" transform="rotate(-90 51.9 48.5)">VIN_F</text>
<text x="74.8" y="49.8" transform="rotate(-90 74.8 49.8)">+12V 2</text>
<text x="111.6" y="48.5" transform="rotate(-90 111.6 48.5)">+12V</text>
<text x="132" y="48.5" transform="rotate(-90 132 48.5)">+12V</text>
<text x="242.4" y="49.8" transform="rotate(-90 242.4 49.8)">+12V 2</text>
<text x="257.7" y="50.4" transform="rotate(-90 257.7 50.4)">FAN_PG</text>
<text x="272.9" y="50.4" transform="rotate(-90 272.9 50.4)">FAN_PD</text>
<text x="294.5" y="48.5" transform="rotate(-90 294.5 48.5)">GND 2</text>
<text x="34.1" y="82.4">+12V 3</text>
<text x="85" y="81.3" transform="rotate(-90 85 81.3)">BUCK_SW</text>
<text x="100.2" y="81.3" transform="rotate(-90 100.2 81.3)">BUCK_BST</text>
<text x="115.4" y="81.3" transform="rotate(-90 115.4 81.3)">+12V</text>
<text x="129.4" y="81.3" transform="rotate(-90 129.4 81.3)">+12V</text>
<text x="144.7" y="81.3" transform="rotate(-90 144.7 81.3)">+3V3</text>
<text x="159.9" y="81.3" transform="rotate(-90 159.9 81.3)">+3V3</text>
<text x="257.7" y="81.3" transform="rotate(-90 257.7 81.3)">FAN1_PWM</text>
<text x="261.5" y="82.4">FAN1_TACH_RAW</text>
<text x="304.7" y="81.3" transform="rotate(-90 304.7 81.3)">+3V3</text>
<text x="319.9" y="81.3" transform="rotate(-90 319.9 81.3)">FAN1_TACH_RAW</text>
<text x="34.1" y="87.5">+12V 2</text>
<text x="224.9" y="85">FAN1_PWM 1</text>
<text x="262.2" y="87.5">FAN1_PWM_OUT</text>
<text x="85" y="94.2" transform="rotate(-90 85 94.2)">+3V3</text>
<text x="115.4" y="93" transform="rotate(-90 115.4 93)">GND</text>
<text x="129.4" y="93" transform="rotate(-90 129.4 93)">GND</text>
<text x="144.7" y="93" transform="rotate(-90 144.7 93)">GND</text>
<text x="159.9" y="93" transform="rotate(-90 159.9 93)">GND</text>
<text x="175.1" y="90.4" transform="rotate(-90 175.1 90.4)">+3V3</text>
<text x="242.4" y="94.3" transform="rotate(-90 242.4 94.3)">GND 2</text>
<text x="257.7" y="93" transform="rotate(-90 257.7 93)">GND</text>
<text x="284.4" y="94.3" transform="rotate(-90 284.4 94.3)">GND -</text>
<text x="49.4" y="96.8" transform="rotate(-90 49.4 96.8)">GND 4</text>
<text x="100.2" y="97.9" transform="rotate(-90 100.2 97.9)">BUCK_SW</text>
<text x="319.9" y="99.5" transform="rotate(-90 319.9 99.5)">FAN1_TACH</text>
<text x="304.7" y="104.2" transform="rotate(-90 304.7 104.2)">FAN1_TACH_RAW</text>
<text x="54.6" y="119.3">VBUS</text>
<text x="54.6" y="124.3">USB_CC1</text>
<text x="110.4" y="125.8" transform="rotate(-90 110.4 125.8)">USB_CC1</text>
<text x="124.3" y="125.8" transform="rotate(-90 124.3 125.8)">USB_CC2</text>
<text x="144.7" y="125.8" transform="rotate(-90 144.7 125.8)">VBUS</text>
<text x="257.7" y="125.8" transform="rotate(-90 257.7 125.8)">FAN2_PWM</text>
<text x="304.7" y="125.8" transform="rotate(-90 304.7 125.8)">+3V3</text>
<text x="319.9" y="125.8" transform="rotate(-90 319.9 125.8)">FAN2_TACH_RAW</text>
<text x="54.6" y="126.9">USB_CC2</text>
<text x="54.6" y="132">USB_DN</text>
<text x="77.5" y="132">USB_DN 3</text>
<text x="77.5" y="129.4">USB_DP 1</text>
<text x="224.9" y="129.4">FAN2_PWM 1</text>
<text x="261.5" y="126.9">FAN2_TACH_RAW</text>
<text x="262.2" y="132">FAN2_PWM_OUT</text>
<text x="54.6" y="137">USB_DP</text>
<text x="54.6" y="134.5">USB_DN</text>
<text x="110.4" y="137.4" transform="rotate(-90 110.4 137.4)">GND</text>
<text x="124.3" y="137.4" transform="rotate(-90 124.3 137.4)">GND</text>
<text x="257.7" y="137.4" transform="rotate(-90 257.7 137.4)">GND</text>
<text x="54.6" y="139.6">USB_DP</text>
<text x="90" y="141.3" transform="rotate(-90 90 141.3)">GND 2</text>
<text x="144.7" y="138.7" transform="rotate(-90 144.7 138.7)">+12V</text>
<text x="242.4" y="138.7" transform="rotate(-90 242.4 138.7)">GND 2</text>
<text x="284.4" y="138.7" transform="rotate(-90 284.4 138.7)">GND -</text>
<text x="319.9" y="143.9" transform="rotate(-90 319.9 143.9)">FAN2_TACH</text>
<text x="304.7" y="148.7" transform="rotate(-90 304.7 148.7)">FAN2_TACH_RAW</text>
<text x="31.6" y="161.6" transform="rotate(-90 31.6 161.6)">GND</text>
<text x="39.2" y="161.6" transform="rotate(-90 39.2 161.6)">GND</text>
<text x="239.9" y="171.5" transform="rotate(-90 239.9 171.5)">+3V3</text>
<text x="252.4" y="172.6">GND</text>
<text x="275.3" y="172.6">GND</text>
<text x="296.9" y="172.6">GND</text>
<text x="350.4" y="171.5" transform="rotate(-90 350.4 171.5)">+3V3</text>
<text x="364.4" y="171.5" transform="rotate(-90 364.4 171.5)">DOOR_RAW</text>
<text x="379.6" y="171.5" transform="rotate(-90 379.6 171.5)">DOOR</text>
<text x="394.8" y="171.5" transform="rotate(-90 394.8 171.5)">GND</text>
<text x="248" y="175.1">ONEWIRE</text>
<text x="251.2" y="177.7">+3V3</text>
<text x="270.9" y="175.1">ONEWIRE</text>
<text x="274.1" y="177.7">+3V3</text>
<text x="292.5" y="175.1">ONEWIRE</text>
<text x="295.7" y="177.7">+3V3</text>
<text x="320" y="175.1">DOOR_RAW</text>
<text x="326.1" y="177.7">GND</text>
<text x="41.7" y="181.5">EN 2</text>
<text x="105.3" y="181.6" transform="rotate(-90 105.3 181.6)">+3V3</text>
<text x="119.3" y="181.6" transform="rotate(-90 119.3 181.6)">+3V3</text>
<text x="134.5" y="181.6" transform="rotate(-90 134.5 181.6)">+3V3</text>
<text x="149.7" y="181.6" transform="rotate(-90 149.7 181.6)">EN</text>
<text x="162.4" y="185.3">EN</text>
<text x="175.2" y="185.3">GND</text>
<text x="364.4" y="184.5" transform="rotate(-90 364.4 184.5)">DOOR</text>
<text x="379.6" y="183.2" transform="rotate(-90 379.6 183.2)">GND</text>
<text x="32.3" y="191.6">FAN_PWR_EN16</text>
<text x="32.3" y="186.6">VBUS_SENSE18</text>
<text x="35.9" y="189.1">ONEWIRE17</text>
<text x="134.5" y="191.9" transform="rotate(-90 134.5 191.9)">EN</text>
<text x="239.9" y="187.6" transform="rotate(-90 239.9 187.6)">ONEWIRE</text>
<text x="350.4" y="189.3" transform="rotate(-90 350.4 189.3)">DOOR_RAW</text>
<text x="394.8" y="189.3" transform="rotate(-90 394.8 189.3)">DOOR_RAW</text>
<text x="34.4" y="196.7">FAN2_PWM 3</text>
<text x="34.4" y="194.2">FAN1_PWM15</text>
<text x="105.3" y="193.3" transform="rotate(-90 105.3 193.3)">GND</text>
<text x="119.3" y="193.3" transform="rotate(-90 119.3 193.3)">GND</text>
<text x="149.7" y="193.3" transform="rotate(-90 149.7 193.3)">GND</text>
<text x="33.9" y="199.3">FAN1_TACH 4</text>
<text x="33.9" y="201.8">FAN2_TACH 5</text>
<text x="33" y="206.9">STATUS_LED 7</text>
<text x="34.4" y="204.3">LED1_PWM 6</text>
<text x="39.3" y="209.4">BOOT 8</text>
<text x="34.4" y="212">LED2_PWM10</text>
<text x="36.8" y="214.5">USB_DN13</text>
<text x="105.3" y="210.8" transform="rotate(-90 105.3 210.8)">+3V3</text>
<text x="114.3" y="214.5">BOOT</text>
<text x="129.5" y="214.5">GND</text>
<text x="144.7" y="210.8" transform="rotate(-90 144.7 210.8)">+3V3</text>
<text x="159.9" y="210.8" transform="rotate(-90 159.9 210.8)">+3V3</text>
<text x="177.7" y="210.8" transform="rotate(-90 177.7 210.8)">LED_STAT_A</text>
<text x="257.7" y="215.9" transform="rotate(-90 257.7 215.9)">LED1_PWM</text>
<text x="322.5" y="215.9" transform="rotate(-90 322.5 215.9)">LED2_PWM</text>
<text x="36.9" y="217">USB_DP14</text>
<text x="224.9" y="219.6">LED1_PWM 1</text>
<text x="267.7" y="219.6">+12V</text>
<text x="289.7" y="219.6">LED2_PWM 1</text>
<text x="332.5" y="219.6">+12V</text>
<text x="59.6" y="226.3" transform="rotate(-90 59.6 226.3)">GND 9</text>
<text x="105.3" y="223.6" transform="rotate(-90 105.3 223.6)">BOOT</text>
<text x="257.7" y="227.6" transform="rotate(-90 257.7 227.6)">GND</text>
<text x="265.9" y="222.1">LED1_N</text>
<text x="322.5" y="227.6" transform="rotate(-90 322.5 227.6)">GND</text>
<text x="330.6" y="222.1">LED2_N</text>
<text x="144.7" y="229.9" transform="rotate(-90 144.7 229.9)">STATUS_LED</text>
<text x="159.9" y="229.4" transform="rotate(-90 159.9 229.4)">LED_STAT_A</text>
<text x="177.7" y="229.9" transform="rotate(-90 177.7 229.9)">STATUS_LED</text>
<text x="242.4" y="228.9" transform="rotate(-90 242.4 228.9)">GND 2</text>
<text x="307.2" y="228.9" transform="rotate(-90 307.2 228.9)">GND 2</text>
<text x="105.3" y="241.3" transform="rotate(-90 105.3 241.3)">+3V3</text>
<text x="119.3" y="241.3" transform="rotate(-90 119.3 241.3)">LED_PWR_A</text>
<text x="139.6" y="241.3" transform="rotate(-90 139.6 241.3)">+3V3</text>
<text x="159.9" y="251.3" transform="rotate(-90 159.9 251.3)">SPARE</text>
<text x="119.3" y="253" transform="rotate(-90 119.3 253)">GND</text>
<text x="105.3" y="259.6" transform="rotate(-90 105.3 259.6)">LED_PWR_A</text>
<text x="139.6" y="261.1" transform="rotate(-90 139.6 261.1)">FAN_PWR_EN</text>
<text x="257.7" y="261.6" transform="rotate(-90 257.7 261.6)">CON_VBUS</text>
<text x="272.9" y="261.6" transform="rotate(-90 272.9 261.6)">VBUS_SENSE</text>
<text x="288.2" y="261.6" transform="rotate(-90 288.2 261.6)">VBUS_SENSE</text>
<text x="224.9" y="265.3">CON_VBUS</text>
<text x="230.9" y="267.8">GND</text>
<text x="272.9" y="273.3" transform="rotate(-90 272.9 273.3)">GND</text>
<text x="288.2" y="273.3" transform="rotate(-90 288.2 273.3)">GND</text>
<text x="257.7" y="281.4" transform="rotate(-90 257.7 281.4)">VBUS_SENSE</text>
</g>
<g font-size="1.3" fill="#a90000">
<text x="36.1" y="36.7">1 VIN_RAW</text>
<text x="36.1" y="41.8">2 GND</text>
<text x="36.1" y="39.2">3 GND</text>
<text x="74.8" y="36.3" transform="rotate(-90 74.8 36.3)">3 VIN_F</text>
<text x="242.4" y="36.3" transform="rotate(-90 242.4 36.3)">3 FAN_12V</text>
<text x="294.5" y="36.3" transform="rotate(-90 294.5 36.3)">3 FAN_PD</text>
<text x="57.7" y="82.4">5 BUCK_SW</text>
<text x="242.4" y="82" transform="rotate(-90 242.4 82)">3 FAN1_PWM_OUT</text>
<text x="286.5" y="79.5" transform="rotate(-90 286.5 79.5)">2</text>
<text x="57.7" y="87.5">1 +3V3</text>
<text x="57.7" y="85">6 BUCK_BST</text>
<text x="277.4" y="84.6">3</text>
<text x="277.4" y="89.7">4</text>
<text x="286.5" y="89.6" transform="rotate(-90 286.5 89.6)">1</text>
<text x="50.8" y="119.2">A4</text>
<text x="50.8" y="124.3">A5</text>
<text x="286.5" y="123.9" transform="rotate(-90 286.5 123.9)">2</text>
<text x="50.7" y="126.9">B5</text>
<text x="50.8" y="131.9">A7</text>
<text x="90" y="126.5" transform="rotate(-90 90 126.5)">5 VBUS</text>
<text x="93.2" y="131.9">4 USB_DN</text>
<text x="93.2" y="129.4">6 USB_DP</text>
<text x="242.4" y="126.5" transform="rotate(-90 242.4 126.5)">3 FAN2_PWM_OUT</text>
<text x="277.4" y="129.1">3</text>
<text x="50.7" y="134.5">B7</text>
<text x="50.8" y="137">A6</text>
<text x="277.4" y="134.1">4</text>
<text x="286.5" y="134.1" transform="rotate(-90 286.5 134.1)">1</text>
<text x="50.7" y="139.6">B6</text>
<text x="50.7" y="149.7">B8</text>
<text x="50.8" y="147.2">A8</text>
<text x="31.6" y="156.3" transform="rotate(-90 31.6 156.3)">SH</text>
<text x="39.2" y="156.2" transform="rotate(-90 39.2 156.2)">A1</text>
<text x="257.7" y="172.6">1</text>
<text x="280.6" y="172.6">1</text>
<text x="302.2" y="172.6">1</text>
<text x="59.6" y="178.5" transform="rotate(-90 59.6 178.5)">1 +3V3</text>
<text x="257.7" y="175.1">2</text>
<text x="257.7" y="177.7">3</text>
<text x="280.6" y="175.1">2</text>
<text x="280.6" y="177.7">3</text>
<text x="302.2" y="175.1">2</text>
<text x="302.2" y="177.7">3</text>
<text x="331.4" y="175.1">1</text>
<text x="331.4" y="177.7">2</text>
<text x="72.3" y="181.5">11DOOR</text>
<text x="72.3" y="184">12SPARE</text>
<text x="242.4" y="216.6" transform="rotate(-90 242.4 216.6)">3 LED1_N</text>
<text x="274.2" y="219.6">1</text>
<text x="307.2" y="216.6" transform="rotate(-90 307.2 216.6)">3 LED2_N</text>
<text x="339" y="219.6">1</text>
<text x="274.2" y="222.1">2</text>
<text x="339" y="222.1">2</text>
<text x="236.1" y="265.3">1</text>
<text x="236.1" y="267.8">2</text>
</g>
</svg>
